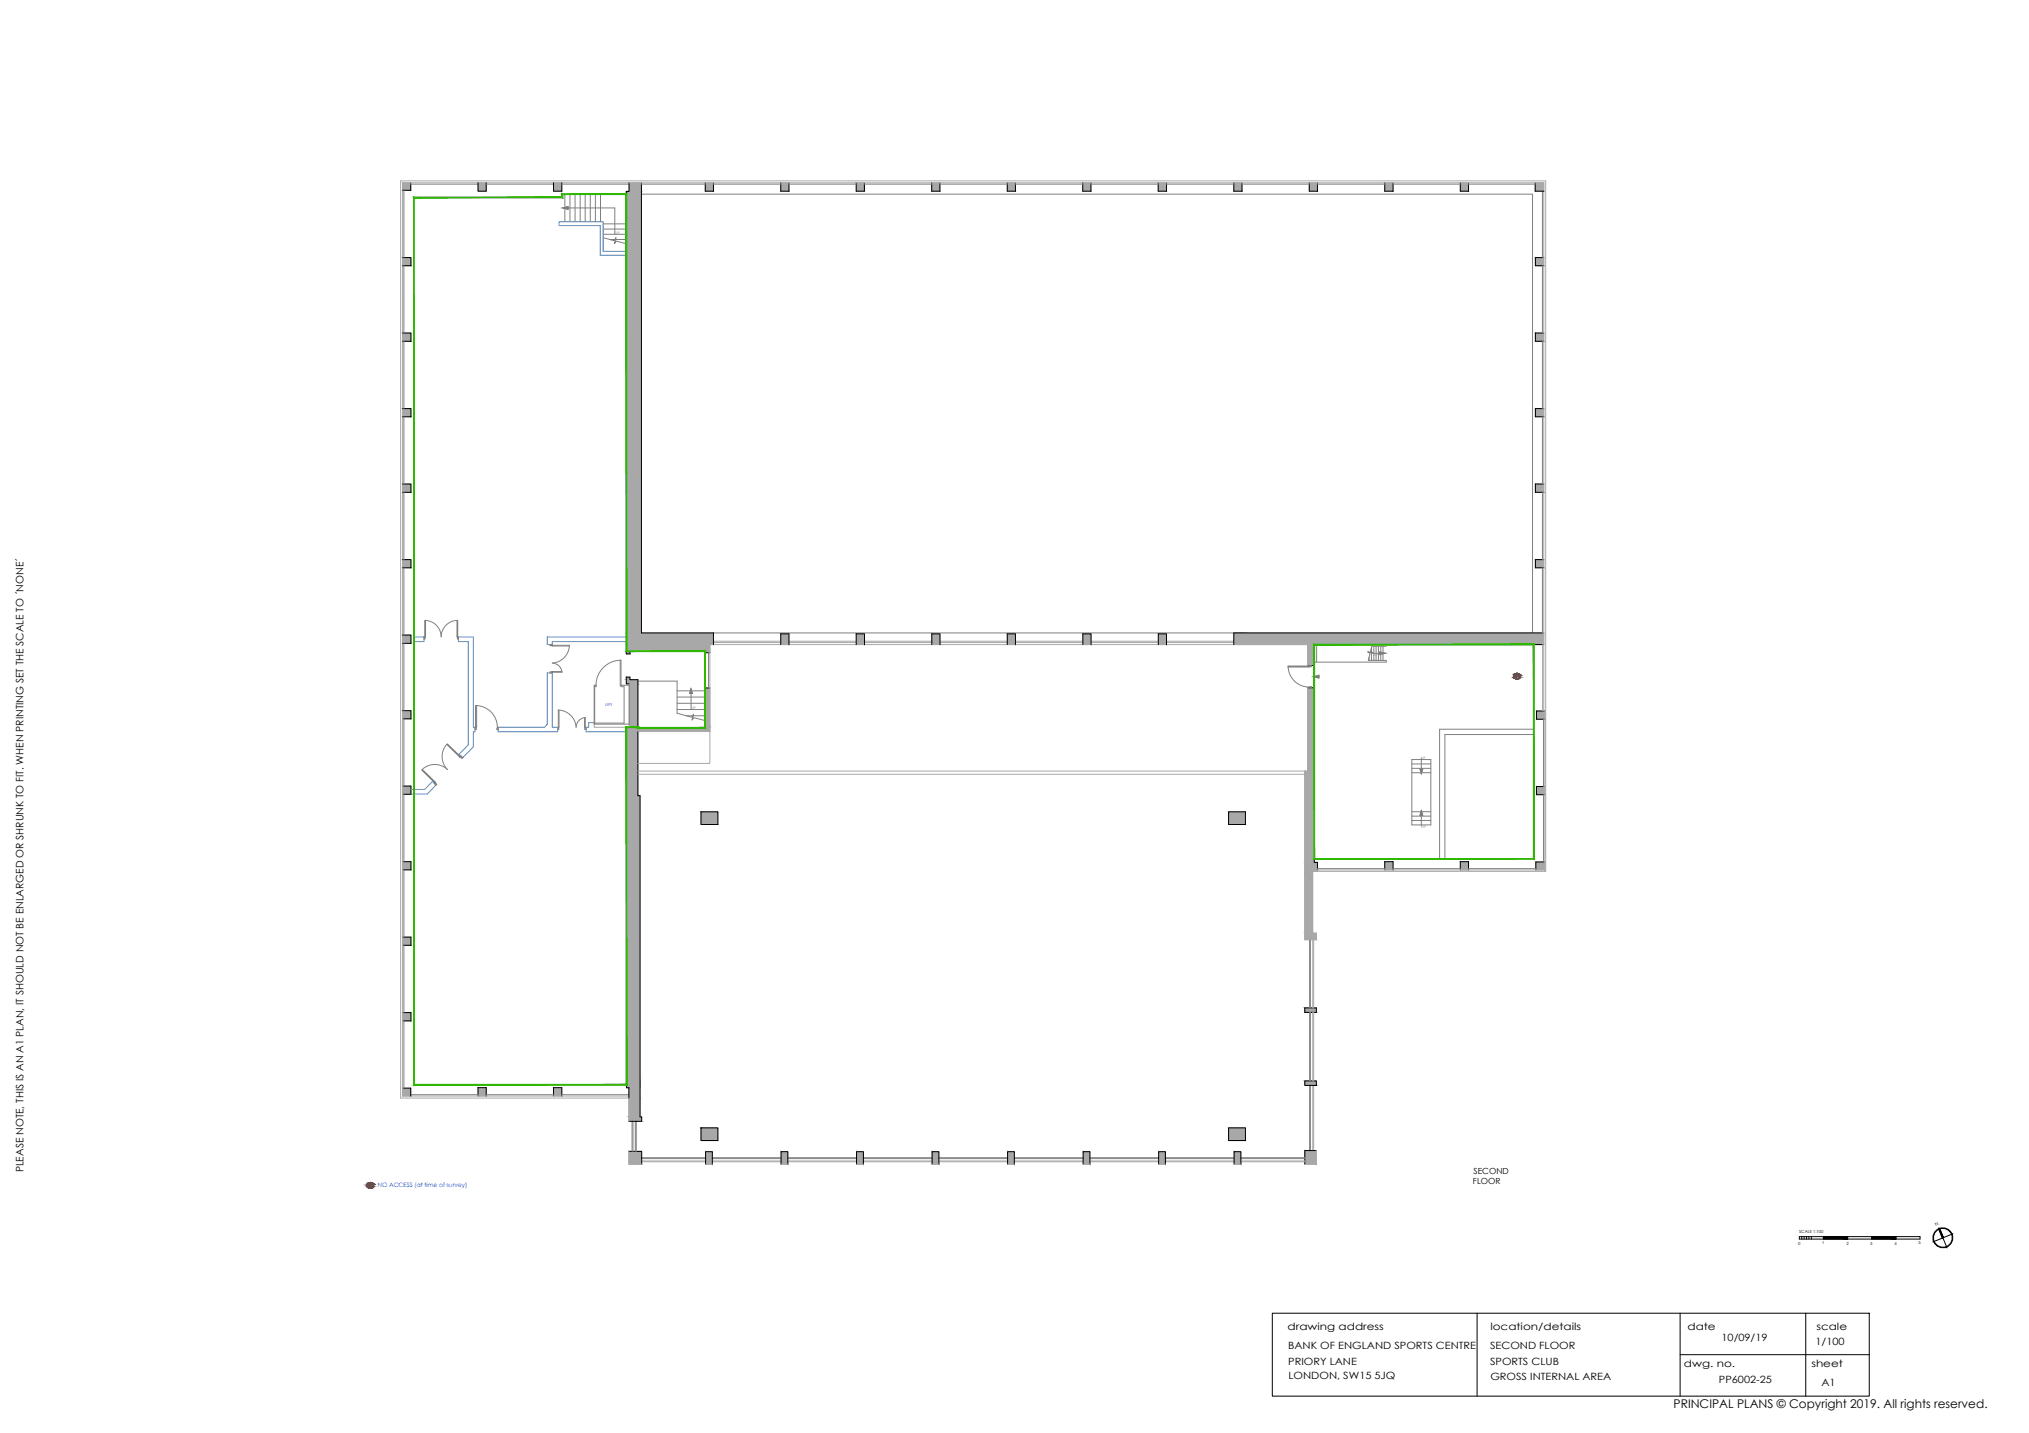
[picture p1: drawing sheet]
<svg xmlns="http://www.w3.org/2000/svg" width="841mm" height="594mm" viewBox="0 0 841 594" stroke-linecap="round" stroke-linejoin="round" font-family="sans-serif">
<!-- layer: Partitions -->
<path d="M259.6 104.2h-9.6v-12.3h-18.2v1.6h17v12.3h10.8M171.6 264h4.2v2h-4.2M190 264h6.2v37.5h.7v1.9h-.7v6.2l-4.4 4.5-1.5-1.5 3.8-3.8v-42.8h-4.1zM226.9 279h2v22.5h2.3v1.9h-24.7v-1.9h19.2l1.2-1.3zM259.6 264h-32.7v3.2h2v-1.2h30.7M246.3 299.6h-2.3v1.9h-1.1v1.9h16.8M170.3 327.3h5.7l3.2-3.3 1.5 1.5-3.6 3.7h-6.8" fill="none" stroke="#5c8ab8" stroke-width=".41"/>
<!-- layer: Whatch -->
<g fill="#a8a8a8" stroke="#a8a8a8" stroke-width=".41">
<path d="M292.2 270h2v.6z"/>
<path d="M166.9 75.8l3.4 3.1v-3.1zM166.9 75.8l3.4 3.1h-3.4z"/>
<path d="M229.4 75.8l3.5 3.5v-3.5zM229.4 75.8l3.5 3.5h-3.5z"/>
<path d="M198.1 75.8l3.4 3.5v-3.5zM198.1 75.8l3.4 3.5h-3.4z"/>
<path d="M260.8 75.8l5.1 3.5v-3.5zM260.8 75.8l5.1 3.5h-5.1z"/>
<path d="M166.9 106.8l3.4 3.4v-3.4zM166.9 106.8l3.4 3.4h-3.4z"/>
<path d="M166.9 138.1l3.4 3.4v-3.4zM166.9 138.1l3.4 3.4h-3.4z"/>
<path d="M166.9 169.4l3.4 3.4v-3.4zM166.9 169.4l3.4 3.4h-3.4z"/>
<path d="M166.9 200.7l3.4 3.4v-3.4zM166.9 200.7l3.4 3.4h-3.4z"/>
<path d="M166.9 232l3.4 3.4v-3.4zM166.9 232l3.4 3.4h-3.4z"/>
<path d="M259.6 79.3l6.3 183.1v-183.1zM259.6 79.3l6.3 183.1h-6.3z"/>
<path d="M166.9 263.3l3.4 3.4v-3.4zM166.9 263.3l3.4 3.4h-3.4z"/>
<path d="M259.6 262.4l36.1 4.8v-4.8zM259.6 262.4l36.1 4.8h-36.1z"/>
<path d="M259.6 267.2l34.6 2.8v-2.8zM259.6 267.2l34.6 2.8h-34.6z"/>
<path d="M259.6 270l1.5 1.1v-1.1zM259.6 270l1.5 1.1h-1.5z"/>
<path d="M259.6 280.7l1.5 1.1v-1.1zM259.6 280.7l1.5 1.1h-1.5z"/>
<path d="M259.6 281.8l4.8 1.7v-1.7zM259.6 281.8l4.8 1.7h-4.8z"/>
<path d="M166.9 294.6l3.4 3.4v-3.4zM166.9 294.6l3.4 3.4h-3.4z"/>
<path d="M260.8 283.5l3.6 18v-18zM260.8 283.5l3.6 18h-3.6z"/>
<path d="M292.2 285.2l2 16.5v-16.5zM292.2 285.2l2 16.5h-2z"/>
<path d="M259.7 301.5l4.7 .2v-.2zM259.7 301.5l4.7 .2h-4.7z"/>
<path d="M259.7 301.7l34.5 1.5v-1.5zM259.7 301.7l34.5 1.5h-34.5z"/>
<path d="M166.9 325.9l3.4 3.4v-3.4zM166.9 325.9l3.4 3.4h-3.4z"/>
<path d="M259.7 303.2l4.7 26.7v-26.7zM259.7 303.2l4.7 26.7h-4.7z"/>
<path d="M166.9 357.2l3.4 3.4v-3.4zM166.9 357.2l3.4 3.4h-3.4z"/>
<path d="M166.9 388.5l3.4 3.4v-3.4zM166.9 388.5l3.4 3.4h-3.4z"/>
<path d="M166.9 419.8l3.4 3.4v-3.4zM166.9 419.8l3.4 3.4h-3.4z"/>
<path d="M259.7 329.9l5.6 121v-121zM259.7 329.9l5.6 121h-5.6z"/>
<path d="M229.4 450.9l3.5 3.5v-3.5zM229.4 450.9l3.5 3.5h-3.5z"/>
<path d="M198.1 450.9l3.4 3.5v-3.5zM198.1 450.9l3.4 3.5h-3.4z"/>
<path d="M166.9 451.1l3.4 3.3v-3.3zM166.9 451.1l3.4 3.3h-3.4z"/>
<path d="M260.7 450.9l4.6 4.3v-4.3zM260.7 450.9l4.6 4.3h-4.6z"/>
<path d="M260.7 455.2l4.6 7.8v-7.8zM260.7 455.2l4.6 7.8h-4.6z"/>
<path d="M260.7 463l5.3 1.9v-1.9zM260.7 463l5.3 1.9h-5.3z"/>
<path d="M511.4 262.4l128.5 4.8v-4.8zM511.4 262.4l128.5 4.8h-128.5z"/>
<path d="M542 267.2l2.8 8.7v-8.7zM542 267.2l2.8 8.7h-2.8z"/>
<path d="M542 285.1l2.8 34.6v-34.6zM542 285.1l2.8 34.6h-2.8z"/>
<path d="M509.3 336.6l6.9 5.2v-5.2zM509.3 336.6l6.9 5.2h-6.9z"/>
<path d="M290.6 336.6l6.9 5.2v-5.2zM290.6 336.6l6.9 5.2h-6.9z"/>
<path d="M540.8 319.7l4 37.8v-37.8zM540.8 319.7l4 37.8h-4z"/>
<path d="M540.8 357.5l5.3 3.2v-3.2zM540.8 357.5l5.3 3.2h-5.3z"/>
<path d="M540.8 360.7l5.3 .5v-.5zM540.8 360.7l5.3 .5h-5.3z"/>
<path d="M540.8 361.2l3.3 25.7v-25.7zM540.8 361.2l3.3 25.7h-3.3z"/>
<path d="M540.8 386.9l4.8 2.7v-2.7zM540.8 386.9l4.8 2.7h-4.8z"/>
<path d="M540.8 417.8l4.8 1.9v-1.9zM540.8 417.8l4.8 1.9h-4.8z"/>
<path d="M540.8 448.1l4.8 1.9v-1.9zM540.8 448.1l4.8 1.9h-4.8z"/>
<path d="M509.3 467.6l6.9 5.2v-5.2zM509.3 467.6l6.9 5.2h-6.9z"/>
<path d="M290.6 467.6l6.9 5.2v-5.2zM290.6 467.6l6.9 5.2h-6.9z"/>
<path d="M540.8 477l4.8 5.7v-5.7zM540.8 477l4.8 5.7h-4.8z"/>
<path d="M511.5 477.4l2.8 5.3v-5.3zM511.5 477.4l2.8 5.3h-2.8z"/>
<path d="M480.3 477.4l2.8 5.3v-5.3zM480.3 477.4l2.8 5.3h-2.8z"/>
<path d="M449 477.4l2.8 5.3v-5.3zM449 477.4l2.8 5.3h-2.8z"/>
<path d="M417.6 477.4l2.8 5.3v-5.3zM417.6 477.4l2.8 5.3h-2.8z"/>
<path d="M386.4 477.4l2.8 5.3v-5.3zM386.4 477.4l2.8 5.3h-2.8z"/>
<path d="M355 477.4l2.9 5.3v-5.3zM355 477.4l2.9 5.3h-2.9z"/>
<path d="M323.8 477.4l2.7 5.3v-5.3zM323.8 477.4l2.7 5.3h-2.7z"/>
<path d="M292.5 477.4l2.8 5.3v-5.3zM292.5 477.4l2.8 5.3h-2.8z"/>
<path d="M260.7 477.3l5.3 5.4v-5.4zM260.7 477.3l5.3 5.4h-5.3z"/>
<path d="M636.3 75.8l3.6 3.5v-3.5zM636.3 75.8l3.6 3.5h-3.6z"/>
<path d="M605.3 75.8l3.4 3.5v-3.5zM605.3 75.8l3.4 3.5h-3.4z"/>
<path d="M574 75.8l3.4 3.5v-3.5zM574 75.8l3.4 3.5h-3.4z"/>
<path d="M542.7 75.8l3.4 3.5v-3.5zM542.7 75.8l3.4 3.5h-3.4z"/>
<path d="M511.4 75.8l3.4 3.5v-3.5zM511.4 75.8l3.4 3.5h-3.4z"/>
<path d="M480.1 75.8l3.4 3.5v-3.5zM480.1 75.8l3.4 3.5h-3.4z"/>
<path d="M448.8 75.8l3.4 3.5v-3.5zM448.8 75.8l3.4 3.5h-3.4z"/>
<path d="M417.5 75.8l3.4 3.5v-3.5zM417.5 75.8l3.4 3.5h-3.4z"/>
<path d="M386.2 75.8l3.4 3.5v-3.5zM386.2 75.8l3.4 3.5h-3.4z"/>
<path d="M354.9 75.8l3.4 3.5v-3.5zM354.9 75.8l3.4 3.5h-3.4z"/>
<path d="M323.6 75.8l3.4 3.5v-3.5zM323.6 75.8l3.4 3.5h-3.4z"/>
<path d="M292.3 75.8l3.4 3.5v-3.5zM292.3 75.8l3.4 3.5h-3.4z"/>
<path d="M636.4 106.8l3.5 3.4v-3.4zM636.4 106.8l3.5 3.4h-3.5z"/>
<path d="M636.4 138.1l3.5 3.4v-3.4zM636.4 138.1l3.5 3.4h-3.5z"/>
<path d="M636.4 169.4l3.5 3.4v-3.4zM636.4 169.4l3.5 3.4h-3.5z"/>
<path d="M636.4 200.7l3.5 3.4v-3.4zM636.4 200.7l3.5 3.4h-3.5z"/>
<path d="M636.4 232l3.5 3.4v-3.4zM636.4 232l3.5 3.4h-3.5z"/>
<path d="M480.1 262.8l3.4 4.4v-4.4zM480.1 262.8l3.4 4.4h-3.4z"/>
<path d="M448.8 262.8l3.4 4.4v-4.4zM448.8 262.8l3.4 4.4h-3.4z"/>
<path d="M417.5 262.8l3.4 4.4v-4.4zM417.5 262.8l3.4 4.4h-3.4z"/>
<path d="M386.2 262.8l3.4 4.4v-4.4zM386.2 262.8l3.4 4.4h-3.4z"/>
<path d="M354.9 262.8l3.4 4.4v-4.4zM354.9 262.8l3.4 4.4h-3.4z"/>
<path d="M323.6 262.8l3.4 4.4v-4.4zM323.6 262.8l3.4 4.4h-3.4z"/>
<path d="M636.9 294.8l3.4 3.4v-3.4zM636.9 294.8l3.4 3.4h-3.4z"/>
<path d="M636.9 326.1l3.4 3.4v-3.4zM636.9 326.1l3.4 3.4h-3.4z"/>
<path d="M636.6 357.3l3.7 3.4v-3.4zM636.6 357.3l3.7 3.4h-3.7z"/>
<path d="M605.3 357.2l3.4 3.5v-3.5zM605.3 357.2l3.4 3.5h-3.4z"/>
<path d="M574 357.2l3.4 3.5v-3.5zM574 357.2l3.4 3.5h-3.4z"/>
</g>
<!-- layer: WALLS -->
<g fill="none" stroke="#000" stroke-width=".41">
<path d="M170.3 75.8v3.1h-3.4M198.1 75.8v3.5h3.4v-3.5M229.4 75.8v3.5h3.5v-3.5M260.8 75.8v3.5h-1.2v191.8h1.5v-1.1h31.1v.6h2M265.9 75.8v186.6h29.8v4.8M292.3 75.8v3.5h3.4v-3.5M323.6 75.8v3.5h3.4v-3.5M354.9 75.8v3.5h3.4v-3.5M386.2 75.8v3.5h3.4v-3.5M417.5 75.8v3.5h3.4v-3.5M448.8 75.8v3.5h3.4v-3.5M480.1 75.8v3.5h3.4v-3.5"/>
<path d="M511.4 75.8v3.5h3.4v-3.5M542.7 75.8v3.5h3.4v-3.5M574 75.8v3.5h3.4v-3.5M605.3 75.8v3.5h3.4v-3.5M636.3 75.8v3.5h3.6M166.9 106.8h3.4v3.4h-3.4M639.9 106.8h-3.5v3.4h3.5M166.9 138.1h3.4v3.4h-3.4M639.9 138.1h-3.5v3.4h3.5M166.9 169.4h3.4v3.4h-3.4M639.9 169.4h-3.5v3.4h3.5M166.9 200.7h3.4v3.4h-3.4"/>
<path d="M639.9 200.7h-3.5v3.4h3.5M166.9 232h3.4v3.4h-3.4M639.9 232h-3.5v3.4h3.5M166.9 263.3h3.4v3.4h-3.4M323.6 267.2v-4.4h3.4v4.4M354.9 267.2v-4.4h3.4v4.4M386.2 267.2v-4.4h3.4v4.4M417.5 267.2v-4.4h3.4v4.4M448.8 267.2v-4.4h3.4v4.4M480.1 267.2v-4.4h3.4v4.4M639.9 267.2h-95.1v8.7h-2.8M639.9 262.4h-128.5v4.8"/>
<path d="M166.9 294.6h3.4v3.4h-3.4M260.8 283.5h-1.2v-2.8h1.5v1.1h3.3v19.9h27.8v-16.5h2M542 285.1h2.8v72.4h1.3v3.2M640.3 294.8h-3.4v3.4h3.4M259.7 301.5v149.4h1.1l-.1 4.3M264.4 303.2v26.7h.9v133.1h.7v1.9h-5.3M166.9 325.9h3.4v3.4h-3.4M290.6 336.6h6.9v5.2h-6.9zM509.3 336.6h6.9v5.2h-6.9zM640.3 326.1h-3.4v3.4h3.4M166.9 357.2h3.4v3.4h-3.4M640.3 357.3h-3.7v3.4"/>
<path d="M574 360.7v-3.5h3.4v3.5M605.3 360.7v-3.5h3.4v3.5M166.9 388.5h3.4v3.4h-3.4M166.9 419.8h3.4v3.4h-3.4M540.8 417.8h4.8v1.9h-4.8zM166.9 451.1h3.4v3.3M198.1 454.4v-3.5h3.4v3.5M229.4 454.4v-3.5h3.5v3.5M540.8 448.1h4.8v1.9h-4.8zM260.7 477.3h5.3v5.4M290.6 467.6h6.9v5.2h-6.9zM509.3 467.6h6.9v5.2h-6.9z"/>
<path d="M545.6 477h-4.8v5.7M292.5 482.7v-5.3h2.8v5.3M323.8 482.7v-5.3h2.7v5.3M355 482.7v-5.3h2.9v5.3M386.4 482.7v-5.3h2.8v5.3M417.6 482.7v-5.3h2.8v5.3M449 482.7v-5.3h2.8v5.3M480.3 482.7v-5.3h2.8v5.3M511.5 482.7v-5.3h2.8v5.3M795.9 512.7v1M801.5 514.7l-.4 .2M803.6 509l.2 .4"/>
<path d="M806.9 517l.1 .4M809.5 511.5l-.3 .1M527.4 544.4h247.4v34.4h-247.4zM612.3 544.4v34.4M696.4 544.4v34.4M748.5 544.4v34.4M696.4 561.6h78.4"/>
</g>
<!-- layer: Window -->
<g fill="none" stroke="#808080" stroke-width=".41">
<path d="M167.4 78.9v27.9M170.3 76.3h27.8M201.5 76.3h27.9M232.9 76.3h27.9M265.9 76.3h26.4M295.7 76.3h27.9M327 76.3h27.9M358.3 76.3h27.9M389.6 76.3h27.9M420.9 76.3h27.9M452.2 76.3h27.9M483.5 76.3h27.9"/>
<path d="M514.8 76.3h27.9M546.1 76.3h27.9M577.4 76.3h27.9M608.7 76.3h27.6M639.3 79.3v27.5M259.6 80.5h-26.5v1.3h-61.5v245.5M265.9 80.5h369.3v181.9M167.4 110.2v27.9M639.3 110.2v27.9M167.4 141.5v27.9M639.3 141.5v27.9M167.4 172.8v27.9"/>
<path d="M639.3 172.8v27.9M167.4 204.1v27.9M639.3 204.1v27.9M167.4 235.4v27.9M639.3 235.4v27M167.4 266.7v27.9M292.2 270.6v14.6M293.7 270.6v14.6M295.7 262.4h215.7M635.7 267.2v88.9h-90.9M167.4 298v27.9M639.8 298.2v27.9"/>
<path d="M167.4 329.3v27.9M171.6 329.2v120.5h88.1M639.8 329.5v27.8M167.4 360.6v27.9M546.1 360.1h27.9M577.4 360.1h27.9M608.7 360.1h27.9M167.4 391.9v27.9M542.8 389.6v28.2M543.2 389.6v28.2M542.8 419.7v28.4M543.2 419.7v28.4"/>
<path d="M167.4 423.2v27.9M170.3 453.8h27.8M201.5 453.8h27.9M232.9 453.8h27.8M542.8 450v27M543.2 450v27M262 464.9v12.4M262.4 464.9v12.4M263.3 464.9v12.4M263.7 464.9v12.4M266 479.9h26.5M295.3 479.9h28.5"/>
<path d="M326.5 479.9h28.5M357.9 479.9h28.5M389.2 479.9h28.4M420.4 479.9h28.6M451.8 479.9h28.5M483.1 479.9h28.4M514.3 479.9h26.5M266 480.3h26.5M295.3 480.3h28.5M326.5 480.3h28.5M357.9 480.3h28.5M389.2 480.3h28.4"/>
<path d="M420.4 480.3h28.6M451.8 480.3h28.5M483.1 480.3h28.4M514.3 480.3h26.5"/>
</g>
<!-- layer: Stairs -->
<g fill="none" stroke="#808080" stroke-width=".41">
<path d="M233.5 86.2l1.9-.6v1.2zM234.1 80.5v11.4M235.4 86.2h19.4v10.9M236.2 80.5v11.4M238.4 80.5v11.4M240.5 80.5v11.4M242.6 80.5v11.4M244.7 80.5v11.4M246.8 80.5v11.4M248.9 80.5v11.4M250 98.5l4.5 1.3 .8-1.3-.6 2.5 .7-1 4.2 1M250 92.8h9.6"/>
<path d="M250 95h9.6M250 97.1h9.6M252.6 99.3h2.2M255.1 99.3h4.5M544.8 275.9v9.2M567.5 270.4v.3M567.5 272.4v1.4M568.5 268.5v1.7M568.5 270.6v3.2M569.5 267.9v5.9M569.5 270.8h2.5M570.4 267.9v5.9"/>
<path d="M571.4 267.9v5.9M572 270.2l1.9 .6-1.9 .6zM572.3 267.9v5.9M573.3 267.9v5.9M574.6 267.2v.7h-6l-.5 2.1 1.3 .8-2.5-.6 1 .7-.7 2.9h7.4v.7h-29.8M264.4 282.4h16.3v13.3l6 1.7 .8-1.3-.7 2.4 .8-1 4.6 1.2M280.7 286.4h11.5M280.7 289h11.5M280.7 291.6h11.5M280.7 294.1h11.5M284.4 296.7h2.6M286.4 285.6l.6 1.9h-1.1z"/>
<path d="M286.5 287.5v6.6M287.3 296.7h4.9M544.8 280.5l1.9-.6v1.2zM585.2 314.9h7.9v27.1h-7.9zM585.2 316.7h7.9M585.2 318.5h7.9M588.6 318.9h1.1l-.6 1.9zM589.1 314.3v4.6M585.2 320.4h7.9M585.2 336.5h7.9M585.2 338.3h7.9M589.1 336.1l.6 1.9h-1.1z"/>
<path d="M589.1 338v4.5M585.2 340.2h7.9"/>
</g>
<!-- layer: Whatch -->
<g fill="none" stroke="#a8a8a8" stroke-width=".41">
<path d="M295.7 266.4h27.9M295.7 265.8h27.9M327 266.4h27.9M327 265.8h27.9M358.3 266.4h27.9M358.3 265.8h27.9M389.6 266.4h27.9M389.6 265.8h27.9M420.9 266.4h27.9M420.9 265.8h27.9M452.2 266.4h27.9M452.2 265.8h27.9"/>
<path d="M483.5 266.4h27.9M483.5 265.8h27.9M542 275.9v-8.7h-247.8v36M639.4 267.2v27.6M260.8 283.5v18h-14.5v-1.9M542 285.1v34.6h-277.6M639.9 294.8v-219h-473v378.6h93.8M640.3 294.8v65.9h-94.2v.5M264.4 303.2h29.8M294.2 303.2v13.3h-29.8M540.8 319.7v69.9h4.8v-2.7h-1.5v-25.7h96.6v-286.2h-474.6v380.2h94.6v9.7M264.4 321h276.4"/>
<path d="M544.1 389.6v28.2M544.5 389.6v28.2M544.1 419.7v28.4M544.5 419.7v28.4M544.1 450v27M544.5 450v27M260.7 477.3v5.4h5.3M545.6 477v5.7h-4.8M266 481.3h26.5M266 481.6h26.5M292.5 482.7h2.8M295.3 481.3h28.5"/>
<path d="M295.3 481.6h28.5M323.8 482.7h2.7M326.5 481.3h28.5M326.5 481.6h28.5M355 482.7h2.9M357.9 481.3h28.5M357.9 481.6h28.5M386.4 482.7h2.8M389.2 481.3h28.4M389.2 481.6h28.4M417.6 482.7h2.8M420.4 481.3h28.6"/>
<path d="M420.4 481.6h28.6M449 482.7h2.8M451.8 481.3h28.5M451.8 481.6h28.5M480.3 482.7h2.8M483.1 481.3h28.4M483.1 481.6h28.4M511.5 482.7h2.8M514.3 481.3h26.5M514.3 481.6h26.5"/>
</g>
<!-- layer: BLOCKS -->
<g fill="none" stroke="#808080" stroke-width=".41">
<path d="M176.1 257.2h.3v6.8h-.3zM176.4 257.2a6.8 6.8 0 0 1 6.5 6.8 6.8 6.8 0 0 1 6.5-6.8M189.4 257.2h.3v6.8h-.3zM175.8 264h.3l.1 .9h-.4zM189.7 264h.3v.9h-.4zM228.6 267.5h7.4M228.9 267.5l-.9 .2v-.5h.9v.6h7.1M236 267.5a7.6 7.6 0 0 1-7.1 7.4 4.1 4.1 0 0 1 4 3.8l-4.9-.2v.5h.9v-.6h4M257.1 273.7h.3v10.4h-.3zM257.4 273.7a10.4 10.4 0 0 0-10.4 10.3M533.9 276.2h8.7v.3h-8.7zM533.9 276.2a8.7 8.7 0 0 0 8.7 8.6"/>
<path d="M533.9 276.2h8.7M542.6 275.9h.9v.5h-.5zM545.7 267.2v7.3M197.2 292.5a9 9 0 0 1 8.9 9M197.2 292.5h.4v9h-.4zM197.2 292.5v9M231.7 294.4v7.1h-.5v.9h.4l-.2-.9M242.3 297.5v4h.6v.9h-.5l.2-4.9a4.1 4.1 0 0 0-3.8 4M246.3 284.1h.8v.6h-.6v15.1h12.2v-15.1h-1.3v-.6h3.4v16.1h-14.5zM542.6 284.8l.9-.1v.4h-.9zM175 319l5.5 5.3-.3 .2-5.4-5.3zM185.2 308.6a7.6 7.6 0 0 0 .3 10.5 7.6 7.6 0 0 0-10.5-.1"/>
<path d="M185.4 308.4l5.5 5.3-.3 .2-5.4-5.3zM190.9 313.7l.2-.3 .7 .7-.3 .4zM196.9 301.5l.5 .4v.6h-.5zM206.2 301.5h.3v1h-.5zM238.8 301.5a7.6 7.6 0 0 0-7.4-7.1v7.5M635.7 304.5h-36.8v51.6M635.7 302.3h-39v53.8M180 324.8l.2-.3 .8 .6-.3 .4z"/>
</g>
<!-- layer: Stairs -->
<g fill="#808080" stroke="#808080" stroke-width=".41">
<path d="M589.1 336.1l.6 1.9h-1.1z"/>
<path d="M588.6 318.9h1.1l-.6 1.9z"/>
<path d="M286.4 285.6l.6 1.9h-1.1z"/>
<path d="M544.8 280.5l1.9-.6v.6zM544.8 280.5l1.9 .6v-.6z"/>
<path d="M233.5 86.2l1.9-.6v.6zM233.5 86.2l1.9 .6v-.6z"/>
<path d="M572 270.2l1.9 .6h-1.9zM572 270.8v.6l1.9-.6z"/>
</g>
<!-- layer: No access -->
<g fill="#f00" stroke="#f00" stroke-width=".41">
<path d="M154.1 490.7h.2z"/>
<path d="M154.1 490.7h.2l-1.3 1.4z"/>
<path d="M152.6 490.6h.3z"/>
<path d="M152.6 490.7h.2z"/>
<path d="M152.5 490.8h.2z"/>
<path d="M152.4 491h.2z"/>
<path d="M154.5 491.8h.2z"/>
<path d="M154.4 492h.2z"/>
<path d="M629.3 279.7h.3z"/>
<path d="M629.3 279.7h.3l-1.3 1.3z"/>
<path d="M628 279.4h.3z"/>
<path d="M627.9 279.5h.3z"/>
<path d="M627.7 279.7h.3z"/>
<path d="M627.7 279.8h.2z"/>
<path d="M627.7 279.9h.2z"/>
<path d="M627.6 280.1h.2z"/>
<path d="M629.7 280.8h.2z"/>
<path d="M629.7 280.9h.2z"/>
<path d="M629.6 281h.2z"/>
<path d="M154.1 490.7l-1.3 1.4zM152.8 492.1h.2z"/>
<path d="M153.4 490.2h.5zM153.2 490.2h.7z"/>
<path d="M153.2 490.2l.9 .1zM153 490.3h1.1z"/>
<path d="M153 490.3l1.2 .1zM152.9 490.4h1.3z"/>
<path d="M153.7 490.4h.5zM153.7 490.4h.5z"/>
<path d="M152.9 490.4h.5zM152.9 490.4h.4z"/>
<path d="M153.8 490.4h.5zM153.8 490.4h.5z"/>
<path d="M152.9 490.4h.4zM152.8 490.4h.4z"/>
<path d="M153.9 490.4l.4 .1zM153.9 490.4l.4 .1z"/>
<path d="M152.8 490.4h.4zM152.8 490.4l.3 .1z"/>
<path d="M154 490.5l.5 .1zM154 490.5l.5 .1z"/>
<path d="M152.8 490.5h.3zM152.6 490.6h.3z"/>
<path d="M154.2 490.6h.3zM154.2 490.6h.3z"/>
<path d="M152.6 490.6h.3zM152.6 490.6h.3z"/>
<path d="M154.2 490.6l.3 .1zM154.2 490.6l.3 .1z"/>
<path d="M154.3 490.7l.3 .1zM154.3 490.7l.3 .1z"/>
<path d="M154.3 490.8l.3 .1zM154.3 490.8l.3 .1z"/>
<path d="M154.4 490.9l.3 .1zM154.4 490.9l.3 .1z"/>
<path d="M154.5 491h.2zM154.5 491h.2z"/>
<path d="M154.5 491l.3 .2zM154.5 491l.3 .2z"/>
<path d="M154.5 491.2h.3zM154.5 491.2h.3z"/>
<path d="M154.5 491.2l.3 .2zM154.5 491.2l.3 .2z"/>
<path d="M152.3 491.2l.2 .2zM152.3 491.2l.2 .2z"/>
<path d="M154.6 491.4l.2 .2zM154.6 491.4l.2 .2z"/>
<path d="M152.3 491.4l.2 .2zM152.3 491.4l.2 .2z"/>
<path d="M154.5 491.6h.3zM154.5 491.6h.3z"/>
<path d="M154.5 491.6l.2 .2zM154.5 491.6l.2 .2z"/>
<path d="M152.3 491.6l.3 .2zM152.3 491.6l.3 .2z"/>
<path d="M152.4 491.8h.2zM152.4 491.8h.2z"/>
<path d="M154.5 491.8l.1 .2zM154.5 491.8l.1 .2z"/>
<path d="M152.4 491.8l.2 .2zM152.4 491.8l.2 .2z"/>
<path d="M152.5 492l.2 .1zM152.5 492l.2 .1z"/>
<path d="M154.3 492.1h.3zM154.3 492.1h.2z"/>
<path d="M152.5 492.1h.3zM152.5 492.1h.3z"/>
<path d="M154.3 492.1h.2zM154.3 492.1l.2 .1z"/>
<path d="M152.6 492.1l.3 .1zM152.6 492.1l.3 .1z"/>
<path d="M154.2 492.2h.3zM154.2 492.2h.3z"/>
<path d="M152.6 492.2h.3zM152.6 492.2h.3z"/>
<path d="M154.2 492.2h.3zM154 492.4h.3z"/>
<path d="M152.6 492.2l.5 .2zM152.6 492.2l.5 .2z"/>
<path d="M154 492.4h.3zM153.9 492.4h.4z"/>
<path d="M152.8 492.4h.4zM152.8 492.4h.4z"/>
<path d="M153.9 492.4h.4zM153.8 492.4h.4z"/>
<path d="M152.8 492.4h.5zM152.8 492.4h.5z"/>
<path d="M153.8 492.4h.4zM153.7 492.4h.5z"/>
<path d="M152.9 492.4h.5zM152.9 492.4h.5z"/>
<path d="M152.9 492.4h1.3zM152.9 492.4l1.2 .1z"/>
<path d="M153 492.5h1.1zM153 492.5l.9 .1z"/>
<path d="M153.2 492.6h.7zM153.2 492.6h.5z"/>
<path d="M629.3 279.7l-1.3 1.3zM628 281h.3z"/>
<path d="M628.7 279.1l.4 .1zM628.5 279.2h.6z"/>
<path d="M628.5 279.2h.9zM628.3 279.2h1.1z"/>
<path d="M628.3 279.2l1.1 .1zM628.3 279.2l1.1 .1z"/>
<path d="M628.9 279.3h.6zM628.9 279.3h.6z"/>
<path d="M628.2 279.3h.5zM628.1 279.3h.4z"/>
<path d="M629.1 279.3l.4 .1zM629.1 279.3l.4 .1z"/>
<path d="M628.1 279.3h.4zM628.1 279.3l.4 .1z"/>
<path d="M629.1 279.4h.5zM629.1 279.4h.5z"/>
<path d="M628.1 279.4h.4zM628 279.4h.3z"/>
<path d="M629.3 279.4l.4 .1zM629.3 279.4l.4 .1z"/>
<path d="M629.4 279.5h.3zM629.4 279.5h.3z"/>
<path d="M627.9 279.5h.3zM627.9 279.5h.3z"/>
<path d="M629.4 279.5l.4 .1zM629.4 279.5l.4 .1z"/>
<path d="M629.6 279.6l.3 .1zM629.6 279.6l.3 .1z"/>
<path d="M627.8 279.6h.2zM627.8 279.6l.2 .1z"/>
<path d="M629.6 279.7l.3 .1zM629.6 279.7l.3 .1z"/>
<path d="M629.7 279.8l.2 .1zM629.7 279.8l.2 .1z"/>
<path d="M629.7 279.9l.2 .1zM629.7 279.9l.2 .1z"/>
<path d="M629.8 280l.2 .1zM629.8 280l.2 .1z"/>
<path d="M627.7 280l.1 .1zM627.7 280l.1 .1z"/>
<path d="M629.8 280.1l.2 .2zM629.8 280.1l.2 .2z"/>
<path d="M627.6 280.1l.1 .2zM627.6 280.1l.1 .2z"/>
<path d="M629.8 280.3l.2 .2zM629.8 280.3l.2 .2z"/>
<path d="M627.6 280.3l.2 .2zM627.6 280.3l.2 .2z"/>
<path d="M627.6 280.5l.2 .1zM627.6 280.5l.2 .1z"/>
<path d="M629.8 280.6l.1 .1zM629.8 280.6l.1 .1z"/>
<path d="M627.6 280.6l.2 .1zM627.6 280.6l.2 .1z"/>
<path d="M627.7 280.7l.2 .1zM627.7 280.7l.2 .1z"/>
<path d="M629.7 280.8h.2zM629.7 280.8l.2 .1z"/>
<path d="M627.7 280.8l.2 .1zM627.7 280.8l.2 .1z"/>
<path d="M627.7 280.9l.3 .1zM627.7 280.9l.3 .1z"/>
<path d="M629.6 281h.3zM629.6 281h.2z"/>
<path d="M627.7 281h.3zM627.7 281h.3z"/>
<path d="M627.8 281l.4 .1zM627.8 281l.4 .1z"/>
<path d="M629.4 281.1h.3zM629.4 281.1h.3z"/>
<path d="M627.9 281.1h.3zM627.9 281.1h.3z"/>
<path d="M629.4 281.1h.3zM629.3 281.3h.3z"/>
<path d="M627.9 281.1l.4 .2zM627.9 281.1l.4 .2z"/>
<path d="M629.3 281.3h.3zM629.1 281.3h.4z"/>
<path d="M628 281.3h.5zM628 281.3h.5z"/>
<path d="M629.1 281.3h.4zM629.1 281.3h.4z"/>
<path d="M628.1 281.3h.4zM628.1 281.3h.4z"/>
<path d="M629.1 281.3h.4zM628.9 281.4h.5z"/>
<path d="M628.1 281.3l.6 .1zM628.1 281.3l.6 .1z"/>
<path d="M628.2 281.4h1.2zM628.2 281.4h1.2z"/>
<path d="M628.3 281.4h1.1zM628.3 281.4l.8 .1z"/>
<path d="M628.5 281.5h.6zM628.5 281.5l.4 .1z"/>
</g>
<g fill="none" stroke="#f00" stroke-width=".41">
<path d="M629.5 279.5l-1.5 1.5M629.6 279.7l-1.5 1.4M154.2 490.6l-1.4 1.5M154.3 490.7l-1.4 1.5"/>
<circle cx="628.8" cy="280.3" r="1.21"/>
<circle cx="628.8" cy="280.3" r="1.04"/>
<circle cx="153.5" cy="491.4" r="1.21"/>
<circle cx="153.5" cy="491.4" r="1.04"/>
</g>
<!-- layer: GIA -->
<g fill="#2eb800" stroke="#2eb800" stroke-width=".41">
<path d="M259.8 269.8l-.3 .3 32.9-.3zM259.5 270.1l32.9-.3-.3 .3zM292.4 269.8l-.3 .3 .3 31.8zM292.1 270.1l.3 31.8-.3-.3zM264.3 301.9h28.1l-.3-.3zM264.6 301.6h27.5l-27.8 .3zM264.3 301.6v.3l.3-.3zM264.3 301.6l.3-.3zM259.8 301.6h4.5l.3-.3zM259.5 301.3h5.1l-4.8 .3zM259.5 301.3l.3 148.5v-148.2zM259.5 301.3l.3 148.5-.3-.2zM171.4 449.8h88.4l-.3-.2zM171.7 449.6h87.8l-88.1 .2zM171.4 81.7v368.1l.3-.2zM171.4 81.7l.3 .3v367.6zM171.4 81.7l.3 .3 61.2-.3zM171.7 82l61.2-.3 .3 .3zM232.9 80.3v1.4l.3 .3zM232.9 80.3l.3 .4v1.3zM232.9 80.3l.3 .4 26.6-.4zM233.2 80.7l26.6-.4-.3 .4zM259.8 80.3l-.3 .4 .3 189.1zM259.5 80.7l.3 189.1-.3 .3z"/>
<path d="M544.6 267.1l.3 .2 91-.2zM544.9 267.3l91-.2-.3 .2zM635.9 267.1l-.3 .2 .3 88.9zM635.6 267.3l.3 88.9-.3-.3zM544.6 356.2h91.3l-.3-.3zM544.9 355.9h90.7l-91 .3zM544.6 267.1v89.1l.3-.3zM544.6 267.1l.3 .2v88.6z"/>
</g>
<!-- layer: WALLS -->
<g fill="#000" stroke="#000" stroke-width=".41">
<path d="M755.8 512.7l10 1v-1zM755.8 512.7l10 1h-10z"/>
<path d="M775.8 512.7l10 1v-1zM775.8 512.7l10 1h-10z"/>
<path d="M803.6 509.5l1.9 3.6-1.5-3.8zM803.6 509.5l1.9 3.6-.4 .2z"/>
</g>
<!-- layer: principalplans -->
<g fill="none" stroke="#000" stroke-width=".41">
<path d="M746.8 512.7v1M747.8 512.7v1M748.8 512.7v1M749.8 512.7v1M750.8 512.7v1M755.8 512.7v1M765.8 512.7v1M775.8 512.7v1M785.8 512.7v1M795.9 512.7h-50.1v1h50.1M801.5 514.7l3.8-1.5 1.6 3.8M803.6 509.5l1.5 3.8"/>
<path d="M803.9 509.5a3.9 3.9 0 0 1 5.3 4.2 3.9 3.9 0 0 1-6.3 2.6 3.9 3.9 0 0 1 .8-6.7M804 509.3l1.5 3.8M809.2 511.6l-3.9 1.6"/>
<circle cx="805.3" cy="513.2" r="4.1"/>
</g>
<text font-size="5" x="693.7" y="583.6">PRINCIPAL PLANS © Copyright 2019. All rights reserved.</text>
<text font-size="4.3" x="9.7" y="486" transform="rotate(-90 9.7 486)">PLEASE NOTE, THIS IS AN A1 PLAN, IT SHOULD NOT BE ENLARGED OR SHRUNK TO FIT. WHEN PRINTING SET THE SCALE TO ´NONE´</text>
<g font-size="4.1">
<text x="533.7" y="551.3">drawing address</text>
<text x="617.8" y="551.3">location/details</text>
<text x="699.5" y="551.2">date</text>
<text x="752.9" y="551.2">scale</text>
<text x="713.6" y="556">10/09/19</text>
<text x="752.5" y="557.7">1/100</text>
<text x="533.9" y="559.3">BANK OF ENGLAND SPORTS CENTRE</text>
<text x="617.6" y="559.2">SECOND FLOOR</text>
<text x="534" y="565.8">PRIORY LANE</text>
<text x="617.6" y="566">SPORTS CLUB</text>
<text x="698" y="566.8">dwg. no.</text>
<text x="750.8" y="566.8">sheet</text>
<text x="534.1" y="571.8">LONDON, SW15 5JQ</text>
<text x="617.8" y="572.1">GROSS INTERNAL AREA</text>
<text x="712.5" y="573.5">PP6002-25</text>
<text x="755" y="574.6">A1</text>
</g>
<g font-size="3.5">
<text x="610.6" y="491">FLOOR</text>
<text x="610.8" y="486.8">SECOND</text>
</g>
<text font-size="2.5" fill="#0037dd" x="156.6" y="492.1">NO ACCESS (at time of survey)</text>
<text font-size="1.9" x="802.5" y="508.2" transform="rotate(-23 802.5 508.2)">N</text>
<text font-size="1.7" fill="#0037dd" x="251" y="292.7">LIFT</text>
<g font-size="1.7">
<text x="745.3" y="516">0</text>
<text x="745.8" y="511.1">SCALE 1:100</text>
<text x="755.3" y="515.9">1</text>
<text x="765.4" y="516">2</text>
<text x="775.2" y="516">3</text>
<text x="785.3" y="516">4</text>
<text x="795.2" y="515.9">5</text>
</g>
<g font-size="1.4" fill="#808080">
<text x="255.2" y="96.8">UP</text>
<text x="569.5" y="272">UP</text>
<text x="286.7" y="293.8">UP</text>
<text x="589.3" y="314.7">UP</text>
<text x="589.4" y="343.2">UP</text>
</g>
</svg>
